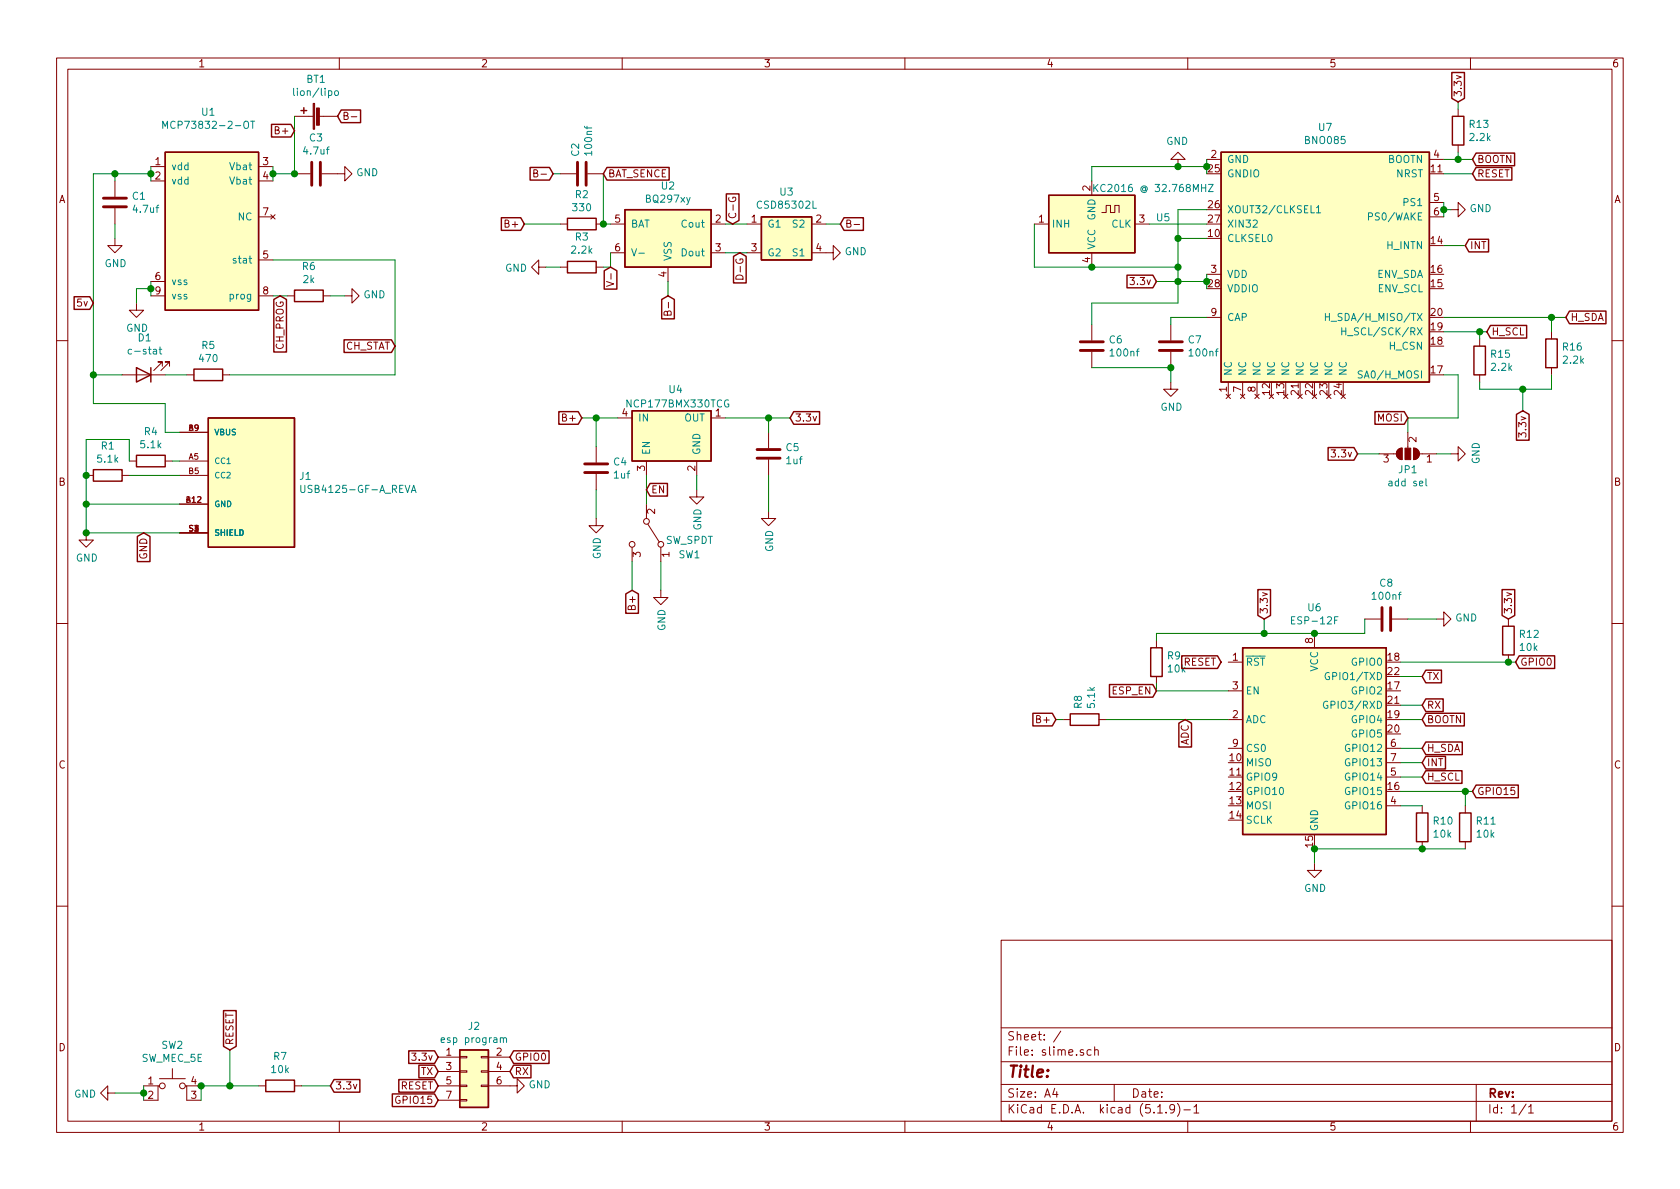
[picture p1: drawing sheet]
<svg xmlns="http://www.w3.org/2000/svg" width="297mm" height="210mm" viewBox="0 0 297 210" stroke-linecap="round" stroke-linejoin="round" font-family="sans-serif">
<g fill="none" stroke="#840000" stroke-width=".18">
<path d="M10 10.3h277v189.9h-277zM12 12.2h273v186.1h-273zM60 10.3v1.9M110 10.3v1.9M160 10.3v1.9M210 10.3v1.9M257.8 19.3v1.3M260 10.3v1.9M20.3 32v2.8M20.3 36.8v2.8M26.7 29.5h2.5M26.7 32h2.5"/>
<path d="M45.7 29.5h2.6M45.7 32h2.6M45.7 38.3h2.6M47.9 38l.7 .7M48.6 38l-.7 .7M52.1 30.7h2.8M52.1 20.6h3.3M56.4 20.6h3.3M56.9 30.7h4.1v-1.2l1.2 1.2-1.2 1.3v-1.3M60.8 20.5l.6-.1 .1-.2-.1-.2-.6-.1v1.2h.5l.2-.1 .1-.3-.3-.2M62.1 20.6h1M94.4 30.6h.5l.1-.2v-.3l-.6-.1v1.3h.5l.1-.1 .1-.3-.3-.3"/>
<path d="M95.7 30.8h.9M99.1 39.6h1.2M99.1 30.7h2.8M103.9 30.7h2.8M105.4 39.6h1.3M107.9 39.6h2.6M125.7 39.6h2.6M128.9 34.9a.59 .59 0 0 0 .6 .8 .59 .59 0 0 0 .5-.8h-.4v.2M132.1 39.6h2.5M143.5 39.6h2.5M149.7 39.5h.6l.1-.2-.1-.3-.6-.1v1.3h.5l.2-.1 .1-.4-.3-.2M151 39.7h1"/>
<path d="M182.9 39.6h2.5M193 32v2.5M194.8 37.6h.8v-1.3h.7v1.3h.8v-1.3h.8v1.3M200.7 39.6h2.5M208.3 28.2h1.2l-1.2-1.3-1.3 1.3h1.3v1.3M213.4 28.2h2.5M252.7 38.3h2.6M252.7 28.2h2.6M252.7 35.8h2.6M256.5 37.1h1.3v-1.3l1.3 1.3-1.3 1.2v-1.2M257.8 25.6v1.3M20.3 42.2v1.2h1.3l-1.3 1.3-1.3-1.3h1.3"/>
<path d="M24.1 53.6v1.3h1.3l-1.3 1.2-1.2-1.2h1.2M26.7 49.8h2.5M26.7 52.3h2.5M45.7 46h2.6M45.7 52.3h2.6M50.8 52.3h1.3M57.1 52.3h1.3M61 52.3h1.2v-1.3l1.3 1.3-1.3 1.3v-1.3M95.2 47.2v-1.2l-1.2 1.2 1.2 1.3v-1.3h1.3M99.1 47.2h1.2M105.4 47.2h1.3M107.2 49.8l1.3 .4-1.3 .4"/>
<path d="M107.9 44.7h2.6M108 48.4v1M118 55.3l.2-.3h.3l.2 .2v.5h-1.3l.1-.6 .3-.1 .2 .2v.5M118.1 47.2v2.6M118.2 53.5v1M125.7 44.7h2.6M130.3 48.8a.66 .66 0 0 1 .7-.1 .66 .66 0 0 1 .4 .7h-1.3zM132.1 44.7h2.5M143.5 44.7h3.8v-1.3l1.3 1.3-1.3 1.3v-1.3M193 44.7v2.5M193 57.4v2.8M207 57.4v2.8"/>
<path d="M213.4 48.5h2.5M213.4 56.1h2.5M261.6 59.9v1.3M274.3 58.7v1.2M10 60.2h2M21.6 66.3h7.6M28.7 64.8v-.8h-.8h.8l-1.5 1.5M30 64.8v-.8h-.8h.8l-1.6 1.5M31.7 76.4h5.1M33 66.3h1.3M39.4 66.3h1.2M105.4 79v2.8"/>
<path d="M109.2 73.9h2.6M125.7 73.9h2.6M135.9 76.4v2.8M193 62.2v2.8M207 67.6v1.2h1.3l-1.3 1.3-1.3-1.3h1.3M207 62.2v2.8M216.8 69.7l.8 .8M217.2 67.6v2.5M217.6 69.7l-.8 .8M219.3 69.7l.8 .8M219.7 67.6v2.5M220.1 69.7l-.8 .8"/>
<path d="M221.9 69.7l.7 .8M222.2 67.6v2.5M222.6 69.7l-.7 .8M224.4 69.7l.8 .8M225.2 69.7l-.8 .8M226.9 69.7l.8 .8M227.7 69.7l-.8 .8M229.5 69.7l.8 .8M230.3 69.7l-.8 .8M232 69.7l.8 .8M232.8 69.7l-.8 .8M234.6 69.7l.7 .8"/>
<path d="M235.3 69.7l-.7 .8M237.1 69.7l.8 .8M237.9 69.7l-.8 .8M247.1 79.6l.4-.3 .4-.1v2.1a1.03 1.03 0 0 1-.9-.6 1.03 1.03 0 0 1 .1-1.1zM248.9 76.4v2.8M249.9 79.2a1.02 1.02 0 0 1 1.1 1.1 1.02 1.02 0 0 1-1.1 1zM261.6 66.3v1.3M274.3 65v1.3M285 60.2h2M15.2 94.2v1.3h1.3l-1.3 1.3-1.2-1.3h1.2M15.2 84.1h1.3M21.6 84.1h1.3"/>
<path d="M22.9 81.5h1.2M29.2 81.5h1.3M31.7 89.1h5.1M31.7 81.5h5.1M31.7 94.2h5.1M31.7 84.1h5.1M105.4 91.7v1.3h1.3l-1.3 1.2-1.3-1.2h1.3M105.4 83.8v2.8M111.8 96.8v2.5M114.3 81.5v2.6M114.3 89.1v2.6M114.6 92.7l2 3.2"/>
<path d="M116.8 96.8v2.5M123.2 86.6v1.3h1.3l-1.3 1.2-1.3-1.2h1.3M123.2 81.5v2.6M135.9 90.4v1.3h1.3l-1.3 1.3-1.3-1.3h1.3M135.9 81.3v2.8M243.8 80.3h3.1M251 80.3h3M256.5 80.3h1.3v-1.3l1.3 1.3-1.3 1.2v-1.2M10 110.3h2M116.8 104.4v1.3h1.3l-1.3 1.2-1.2-1.2h1.2M204.5 113.3v1.2M204.5 119.6v1.3"/>
<path d="M217.2 117.1h2.5M232.4 112v2.5M241.3 109.5h2.8M246.1 109.5h2.8M254 109.5h1.3v-1.3l1.2 1.3-1.2 1.2v-1.2M266.7 109.5v1.2M266.7 115.8v1.3M285 110.3h2M188 127.2h1.2M194.3 127.2h1.3M217.2 127.2h2.5M217.2 122.2h2.5"/>
<path d="M217.2 132.3h2.5M245.1 137.4h2.5M245.1 132.3h2.5M245.1 134.9h2.5M232.4 152.6v1.3h1.3l-1.3 1.3-1.3-1.3h1.3M245.1 142.5h2.5M251.5 142.5v1.3M251.5 148.8v1.3M259.1 142.5v1.3M259.1 148.8v1.3M10 160.2h2M177 166.3h108v32h-108z"/>
<path d="M285 160.2h2M19 193.3v-1.3l-1.2 1.3 1.2 1.3v-1.3h1.3M25.4 192h2.5M28.2 192h-.3v2.6h-2.5M28.2 190.7h4.6M30.5 189v1.7M32.8 192h.2v2.6h2.6M33 192h2.6M45.7 192h1.3M52.1 192h1.2M60 198.3v1.9M77.5 186.9h3.8"/>
<path d="M77.5 189.5h3.8M77.5 192h3.8M77.5 194.6h3.8M81.3 194.4h1.2v.3h-1.2zM81.3 191.9h1.2v.2h-1.2zM81.3 186.8h1.2v.3h-1.2zM81.3 189.4h1.2v.2h-1.2zM85.1 191.9h1.3v.2h-1.3zM85.1 186.8h1.3v.3h-1.3zM85.1 189.4h1.3v.2h-1.3zM86.4 192h5v-1.3l1.3 1.3-1.3 1.3v-1.3M86.4 186.9h3.8"/>
<path d="M86.4 189.5h3.8M110 198.3v1.9M160 198.3v1.9M177 194.8h108M177 191.8h108M177 187.8h108M177 181.8h108M186.5 192.5l-.4 1h1M186.8 193v1M187.6 182.3l-1.3 2M192.9 185.7l-.4-.1-.3 .3 .1 .6h.6M193.5 185.7l.3-.1 .3 .1 .1 .9"/>
<path d="M193.5 185.1v1.5M197 191.8v3M204.7 196.8h.8M206.2 196.7v.1M207.7 196l-.1 .1a.48 .48 0 0 1-.6 .1l-.2-.2 .2-.6a.48 .48 0 0 1 .6 .1 1.27 1.27 0 0 1-.2 1.2l-.4 .1M208.2 195.1a1.71 1.71 0 0 1 0 2.3M209.3 196.3h1.2M210 198.3v1.9M211.1 195.8l.4-.5v1.5M211.1 196.8h.9M260 198.3v1.9M261 191.8v6.5"/>
<path d="M269.8 195.2l-1.2 2M270.3 195.8l.4-.5v1.5M270.3 196.8h.8"/>
<circle cx="111.8" cy="96.3" r=".51"/>
<circle cx="114.3" cy="92.2" r=".51"/>
<circle cx="116.8" cy="96.3" r=".51"/>
<circle cx="28.7" cy="192" r=".51"/>
<circle cx="32.3" cy="192" r=".51"/>
</g>
<g fill="none" stroke="#840000" stroke-width=".51">
<path d="M18.3 36.6h4.1M18.3 35h4.1M55.1 28.7v4.1M56.6 28.7v4.1M102.1 28.7v4.1M103.6 28.7v4.1M133.9 79.5h4M191 62h4.1M191 60.4h4.1M205 62h4M205 60.4h4M103.4 83.6h4"/>
<path d="M103.4 82h4M133.9 81h4M244.3 107.4v4.1M245.9 107.4v4.1"/>
</g>
<g fill="none" stroke="#840000" stroke-width=".25">
<path d="M53.2 19.6h1M53.7 19v1.1M60.3 19.5h3.5v2.2h-3.5l-.6-1.1zM256.7 12.8h2.2v4.6l-1.1 .6-1.1-.6zM29.2 26.9h16.5v28h-16.5zM48 22h3.4l.7 1.1-.7 1.1h-3.4zM88.6 38.5h3.5l.6 1.1-.6 1.1h-3.5zM93.7 29.6h3.5l.6 1.1-.6 1.1h-3.5zM100.3 38.6h5.1v2h-5.1zM107.3 29.6h11v2.2h-11l-.6-1.1zM110.5 37.1h15.2v10.1h-15.2zM128.4 34.3h2.3v4.7l-1.2 .6-1.1-.6z"/>
<path d="M134.6 38.3h8.9v7.7h-8.9zM149.2 38.5h3.5v2.2h-3.5l-.6-1.1zM185.4 34.5h15.3v10.2h-15.3zM215.9 26.9h36.8v40.7h-36.8zM256.8 20.6h2v5h-2zM261 29.6h6.3v2.2h-6.3l-.7-1.1zM261 27.1h6.8v2.2h-6.8l-.7-1.1zM13.1 52.5h2.8l.6 1.1-.6 1.1h-2.8zM48.4 53l1.1-.7 1.1 .7v9.2h-2.2zM52.1 51.3h5v2h-5zM100.3 46.2h5.1v2.1h-5.1zM106.8 47.9l1.1-.7 1.2 .7v3.2h-2.3z"/>
<path d="M117 53l1.1-.7 1.1 .7v3.4h-2.2zM129.7 45.3l1.1-.6 1.1 .6v4.7h-2.2zM199.3 48.7h4.5l.7 1.1-.7 1.1h-4.5zM259.7 42.3h3.5v2.2h-3.5l-.6-1.1zM263.5 57.6h6.4v2.2h-6.4l-.6-1.1zM273.3 59.9h2v5.1h-2zM277.5 55h6.4v2.2h-6.4l-.6-1.1zM24.1 65l2.6 1.3-2.6 1.3zM26.7 65v2.6M34.3 65.3h5.1v2h-5.1zM36.8 73.9h15.3v22.9h-15.3zM60.8 60.1h8.4l.6 1.1-.6 1.1h-8.4z"/>
<path d="M98.8 72.8h3.4l.7 1.1-.7 1.1h-3.4zM111.8 72.6h13.9v8.9h-13.9zM140.3 72.8h4.6v2.2h-4.6l-.6-1.1zM234.8 79.1h4.6l.6 1.2-.6 1.1h-4.6zM243.1 72.8h5.2l.6 1.1-.6 1.1h-5.2zM260.6 61.2h2v5.1h-2zM268.1 73.3l1.1-.7 1.2 .7v4.5h-2.3zM16.5 83.1h5.1v2h-5.1zM24.1 80.5h5.1v2h-5.1zM24.3 94.9l1.1-.7 1.1 .7v4.4h-2.2zM114.9 85.5h3.1v2.2h-3.1l-.6-1.1zM110.6 105l1.2-.6 1.1 .6v3.5h-2.3z"/>
<path d="M203.5 114.5h2v5.1h-2zM208.9 116h6.4l.6 1.1-.6 1.1h-6.4zM219.7 114.5h25.4v33.1h-25.4zM222.4 104.3h2.2v4.5l-1.1 .7-1.1-.7zM252.1 118.5h2.8v2.2h-2.8l-.6-1.1zM265.6 104.3h2.2v4.5l-1.1 .7-1.1-.7zM265.7 110.7h2v5.1h-2zM268.6 116h6.3v2.2h-6.3l-.6-1.1zM182.6 126.1h3.5l.6 1.1-.6 1.2h-3.5zM189.2 126.2h5.1v2.1h-5.1zM196.2 121.1h7.6l.7 1.1-.7 1.1h-7.6zM208.4 127.9l1.1-.7 1.2 .7v4.2h-2.3z"/>
<path d="M252.1 133.8h3.5v2.2h-3.5l-.6-1.1zM252.1 131.2h6.4v2.2h-6.4l-.6-1.1zM252.1 123.6h3.1v2.2h-3.1l-.6-1.1zM252.1 126.1h6.8v2.3h-6.8l-.6-1.2zM252.1 136.3h6.4v2.2h-6.4l-.6-1.1zM261 138.8h7.5v2.3h-7.5l-.7-1.2zM250.4 143.8h2.1v5h-2.1zM258.1 143.8h2v5h-2zM39.5 178.7h2.3v6.3l-1.2 .7-1.1-.7zM47 191h5.1v2h-5.1zM59.1 190.9h4.5v2.2h-4.5l-.7-1.1zM69.4 193.4h7.4l.7 1.2-.7 1.1h-7.4z"/>
<path d="M70.5 190.9h6.3l.7 1.1-.7 1.1h-6.3zM72.3 185.8h4.5l.7 1.1-.7 1.2h-4.5zM74.1 188.4h2.7l.7 1.1-.7 1.1h-2.7zM81.3 185.7h5.1v10.1h-5.1zM90.8 188.4h3.1v2.2h-3.1l-.6-1.1zM90.8 185.8h6.3v2.3h-6.3l-.6-1.2z"/>
</g>
<g fill="#ffffc2" stroke="#ffffc2" stroke-width=".18">
<path d="M185.4 34.5h15.3v10.2h-15.3z"/>
<path d="M219.7 114.5h25.4v33.1h-25.4z"/>
<path d="M134.6 38.3h8.9v7.7h-8.9z"/>
<path d="M110.5 37.1h15.2v10.1h-15.2z"/>
<path d="M29.2 26.9h16.5v28h-16.5z"/>
<path d="M111.8 72.6h13.9v8.9h-13.9z"/>
<path d="M215.9 26.9h36.8v40.7h-36.8z"/>
<path d="M81.3 185.7h5.1v10.1h-5.1z"/>
<path d="M36.8 73.9h15.3v22.9h-15.3z"/>
</g>
<g fill="none" stroke="#008484" stroke-width=".18">
<path d="M51.9 15.6v1.1l.2 .2M59.3 16.1l.3-.1 .2 .3-.1 .5-.3 .1-.2-.2zM28.8 22.7v-1.3l.4 .9 .4-.9v1.3M44.3 21.4h.7M44.7 21.4v1.3M193.6 33.2l.5 .7M194.1 32.6l-.7 .7M213.7 32.6h.8l-.8 1.3h.8M231.8 36.4v1.2h.6M232.8 36.7l.3-.3v1.2M232.8 37.6h.7M242 38.3l.6-.1v-.4l-.2-.2h-.4v1.3"/>
<path d="M111.7 44l.4 1.3 .4-1.3M113 44.8h.9M234.3 55.4v1.3M234.3 56h.8M235.1 55.4v1.3M237.2 58v1.2M237.2 58.6h.7M237.9 58v1.2M23.3 61.8h-.4l-.2 .2 .1 .6h.5M28.1 61.8h.5M28.3 61.3v1.1l.3 .2M240.9 65.7l-.5-.1-.2 .1-.1 .2 .2 .2 .4 .2 .2 .3-.3 .2h-.5"/>
<path d="M53.2 85.8v1.1l.2 .2 .4-.1 .1-.1v-1.1M72.7 87.1l.5-1.3 .4 1.3M72.8 86.7h.7M252.1 84.7v1l.2 .2M228.3 109.7h.5M229 109.1h-.7v1.2h.7M235 119a.59 .59 0 0 0-.7 .6 .59 .59 0 0 0 .7 .5l.1-.4h-.3M236.6 109.1h-.6v1.2M234.7 124.1a.59 .59 0 0 0-.7 .5 .59 .59 0 0 0 .7 .6l.1-.5h-.3M88.5 183.6l.1-.1 .4 .1v.7M89 183.7l.2-.2 .3 .1 .1 .7"/>
</g>
<g fill="#840000" stroke="#840000" stroke-width=".18">
<path d="M55.4 18.3h.2v4.6h-.2z"/>
<path d="M56 19.1h.5v3h-.5z"/>
<path d="M249.9 79.2a1.02 1.02 0 0 1 1.1 1.1 1.02 1.02 0 0 1-1.1 1z"/>
<path d="M247.1 79.6l.4-.3 .4-.1v2.1a1.03 1.03 0 0 1-.9-.6 1.03 1.03 0 0 1 .1-1.1z"/>
<path d="M248.4 79.2h1v2.1h-1z"/>
</g>
<g fill="none" stroke="#008400" stroke-width=".18">
<path d="M257.8 18v1.3M20.3 30.7v1.3M20.3 39.6v2.6M26.7 30.7h-10.2v40.7h12.7v5h2.5M26.7 29.5v2.5M48.3 29.5v2.5M52.1 20.6v10.1h-3.8M92.7 39.6h6.4M97.8 30.7h1.3M106.7 30.7v8.9h1.2M128.3 39.6h3.8M146 39.6h2.6"/>
<path d="M182.9 39.6v7.6h25.4M203.2 39.6h10.2M213.4 37.1h-5.1v16.5h-15.3v3.8M213.4 28.2v1.3h-20.4v2.5M255.3 30.7h5M255.3 37.1h1.2M255.3 35.8v2.5M255.3 28.2h5M257.8 26.9v1.3M26.7 51h-2.6v2.6M26.7 49.8v2.5M48.3 52.3h2.5"/>
<path d="M48.3 46h21.5v20.3h-29.2M58.4 52.3h2.6M96.5 47.2h2.6M107.9 44.7v2.5h-1.2M118.1 49.8v2.5M128.3 44.7h3.8M208.3 42.2h5.1M213.4 56.1h-6.4v1.3M213.4 48.5v1.3h-8.9M255.3 43.4h3.8M255.3 56.1h21.6M255.3 58.7h7.6"/>
<path d="M261.6 58.7v1.2M274.3 56.1v2.6M16.5 66.3h5.1M29.2 66.3h3.8M102.9 73.9h6.3M105.4 73.9v5.1M128.3 73.9h11.4M135.9 73.9v2.5M193 65h14v2.6M255.3 66.3h2.5v7.6h-8.9v2.5M269.2 68.8v3.8M274.3 66.3v2.5h-12.7v-1.2"/>
<path d="M15.2 89.1h16.5M22.9 84.1h8.8M22.9 81.5v-3.8h-7.7v16.5h16.5M30.5 81.5h1.2M105.4 86.6v5.1M111.8 99.3v5.1M114.3 84.1v5M116.8 99.3v5.1M123.2 84.1v2.5M135.9 84.1v6.3M240 80.3h3.8M254 80.3h2.5"/>
<path d="M223.5 109.5v2.5M241.3 109.5v2.5h-36.8v1.3M247.6 117.1h20.4M247.6 119.6h3.9M248.9 109.5h5.1M186.7 127.2h1.3M195.6 127.2h21.6M204.5 120.9v1.3h12.7M247.6 134.9h3.9M247.6 127.2h3.9M247.6 137.4h3.9M247.6 139.9h12.7"/>
<path d="M247.6 124.7h3.9M247.6 132.3h3.9M259.1 139.9v2.6M247.6 142.5h3.9M259.1 150.1h-26.7v2.5M20.3 193.3h5.1M25.4 192v2.6M40.6 185.7v6.3M45.7 192h-10.1v2.6M53.3 192h5.1"/>
</g>
<g fill="#008400" stroke="#008400" stroke-width=".25">
<circle cx="26.7" cy="30.7" r=".51"/>
<circle cx="26.7" cy="51" r=".51"/>
<circle cx="274.3" cy="56.1" r=".51"/>
<circle cx="15.2" cy="94.2" r=".51"/>
<circle cx="261.6" cy="58.7" r=".51"/>
<circle cx="25.4" cy="193.3" r=".51"/>
<circle cx="223.5" cy="112" r=".51"/>
<circle cx="207" cy="65" r=".51"/>
<circle cx="20.3" cy="30.7" r=".51"/>
<circle cx="15.2" cy="89.1" r=".51"/>
<circle cx="232.4" cy="150.1" r=".51"/>
<circle cx="208.3" cy="47.2" r=".51"/>
<circle cx="193" cy="47.2" r=".51"/>
<circle cx="48.3" cy="30.7" r=".51"/>
<circle cx="16.5" cy="66.3" r=".51"/>
<circle cx="208.3" cy="29.5" r=".51"/>
<circle cx="257.8" cy="28.2" r=".51"/>
<circle cx="106.7" cy="39.6" r=".51"/>
<circle cx="52.1" cy="30.7" r=".51"/>
<circle cx="105.4" cy="73.9" r=".51"/>
<circle cx="213.4" cy="29.5" r=".51"/>
<circle cx="208.3" cy="42.2" r=".51"/>
<circle cx="40.6" cy="192" r=".51"/>
<circle cx="208.3" cy="49.8" r=".51"/>
<circle cx="135.9" cy="73.9" r=".51"/>
<circle cx="213.4" cy="49.8" r=".51"/>
<circle cx="255.3" cy="37.1" r=".51"/>
<circle cx="269.2" cy="68.8" r=".51"/>
<circle cx="232.4" cy="112" r=".51"/>
<circle cx="15.2" cy="84.1" r=".51"/>
<circle cx="251.5" cy="150.1" r=".51"/>
<circle cx="35.6" cy="192" r=".51"/>
<circle cx="259.1" cy="139.9" r=".51"/>
<circle cx="266.7" cy="117.1" r=".51"/>
</g>
<text font-size="2.8" fill="#840000" x="178" y="190.5">Title:</text>
<g font-size="2.1" fill="#840000">
<text x="178" y="184">Sheet: /</text>
<text x="178" y="186.7">File: slime.sch</text>
<text x="178" y="196.9">KiCad E.D.A. kicad (5.1.9)-1</text>
<text x="178" y="194.1">Size: A4</text>
<text x="200" y="194.1">Date:</text>
<text x="263" y="194.1">Rev:</text>
<text x="263" y="196.9">Id: 1/1</text>
</g>
<g font-size="1.8" fill="#840000">
<text x="35" y="11.9">1</text>
<text x="85" y="11.9">2</text>
<text x="135" y="11.9">3</text>
<text x="185" y="11.9">4</text>
<text x="235" y="11.9">5</text>
<text x="285" y="11.9">6</text>
<text x="258.4" y="17.2" transform="rotate(-90 258.4 17.2)">3.3v</text>
<text x="49" y="23.7">B+</text>
<text x="27.5" y="29.2">1</text>
<text x="46.5" y="29.2">3</text>
<text x="214.1" y="27.9">2</text>
<text x="253.5" y="27.9">4</text>
<text x="261.1" y="28.8">BOOTN</text>
<text x="10.4" y="35.9">A</text>
<text x="27.5" y="31.7">2</text>
<text x="46.5" y="31.7">4</text>
<text x="107.5" y="31.4">BAT_SENCE</text>
<text x="253" y="30.5">11</text>
<text x="253.5" y="35.6">5</text>
<text x="261.1" y="31.4">RESET</text>
<text x="285.4" y="35.9">A</text>
<text x="46.5" y="38.1">7</text>
<text x="89.6" y="40.3">B+</text>
<text x="108.7" y="39.4">5</text>
<text x="126.5" y="39.4">2</text>
<text x="130.2" y="38.8" transform="rotate(-90 130.2 38.8)">C-G</text>
<text x="132.9" y="39.4">1</text>
<text x="144.3" y="39.4">2</text>
<text x="183.7" y="39.4">1</text>
<text x="201.4" y="39.4">3</text>
<text x="213.7" y="41.9">10</text>
<text x="213.7" y="36.8">26</text>
<text x="213.7" y="39.4">27</text>
<text x="253.5" y="38.1">6</text>
<text x="46.5" y="45.7">5</text>
<text x="108.7" y="44.4">6</text>
<text x="126.5" y="44.4">3</text>
<text x="132.9" y="44.4">3</text>
<text x="144.3" y="44.4">4</text>
<text x="192.8" y="46.5" transform="rotate(-90 192.8 46.5)">4</text>
<text x="253" y="43.2">14</text>
<text x="259.9" y="44.1">INT</text>
<text x="27.5" y="49.5">6</text>
<text x="27.5" y="52.1">9</text>
<text x="46.5" y="52.1">8</text>
<text x="117.9" y="49" transform="rotate(-90 117.9 49)">4</text>
<text x="131.4" y="48.7" transform="rotate(-90 131.4 48.7)">D-G</text>
<text x="200.2" y="50.4">3.3v</text>
<text x="214.1" y="48.3">3</text>
<text x="253" y="50.8">15</text>
<text x="253" y="48.3">16</text>
<text x="13.8" y="54.2">5v</text>
<text x="214.1" y="55.9">9</text>
<text x="253" y="58.4">19</text>
<text x="253" y="55.9">20</text>
<text x="263.7" y="59.3">H_SCL</text>
<text x="277.6" y="56.8">H_SDA</text>
<text x="50.2" y="61.8" transform="rotate(-90 50.2 61.8)">CH_PROG</text>
<text x="60.9" y="61.8">CH_STAT</text>
<text x="253" y="61">18</text>
<text x="216.9" y="69.3" transform="rotate(-90 216.9 69.3)">1</text>
<text x="219.5" y="69.3" transform="rotate(-90 219.5 69.3)">7</text>
<text x="222" y="69.3" transform="rotate(-90 222 69.3)">8</text>
<text x="224.5" y="69.8" transform="rotate(-90 224.5 69.8)">12</text>
<text x="227.1" y="69.8" transform="rotate(-90 227.1 69.8)">13</text>
<text x="229.6" y="69.8" transform="rotate(-90 229.6 69.8)">21</text>
<text x="232.2" y="69.8" transform="rotate(-90 232.2 69.8)">22</text>
<text x="234.7" y="69.8" transform="rotate(-90 234.7 69.8)">23</text>
<text x="237.2" y="69.8" transform="rotate(-90 237.2 69.8)">24</text>
<text x="253" y="66">17</text>
<text x="99.8" y="74.5">B+</text>
<text x="110" y="73.7">4</text>
<text x="126.5" y="73.7">1</text>
<text x="140.5" y="74.5">3.3v</text>
<text x="243.6" y="74.5">MOSI</text>
<text x="269.9" y="76.9" transform="rotate(-90 269.9 76.9)">3.3v</text>
<text x="114" y="83.3" transform="rotate(-90 114 83.3)">3</text>
<text x="122.9" y="83.3" transform="rotate(-90 122.9 83.3)">2</text>
<text x="235.8" y="80.9">3.3v</text>
<text x="244.6" y="81.8">3</text>
<text x="250.4" y="78.2" transform="rotate(-90 250.4 78.2)">2</text>
<text x="252.2" y="81.8">1</text>
<text x="10.4" y="85.9">B</text>
<text x="115.1" y="87.2">EN</text>
<text x="285.4" y="85.9">B</text>
<text x="115.8" y="90.9" transform="rotate(-90 115.8 90.9)">2</text>
<text x="26" y="99" transform="rotate(-90 26 99)">GND</text>
<text x="113.3" y="98.5" transform="rotate(-90 113.3 98.5)">3</text>
<text x="118.4" y="98.5" transform="rotate(-90 118.4 98.5)">1</text>
<text x="112.4" y="107.5" transform="rotate(-90 112.4 107.5)">B+</text>
<text x="224.2" y="108.7" transform="rotate(-90 224.2 108.7)">3.3v</text>
<text x="232.2" y="113.8" transform="rotate(-90 232.2 113.8)">8</text>
<text x="267.3" y="108.7" transform="rotate(-90 267.3 108.7)">3.3v</text>
<text x="209.2" y="117.7">RESET</text>
<text x="218" y="116.8">1</text>
<text x="245.4" y="116.8">18</text>
<text x="245.4" y="119.4">22</text>
<text x="268.8" y="117.7">GPIO0</text>
<text x="196.7" y="122.8">ESP_EN</text>
<text x="218" y="121.9">3</text>
<text x="245.4" y="121.9">17</text>
<text x="245.4" y="124.5">21</text>
<text x="252.2" y="120.3">TX</text>
<text x="252.2" y="125.3">RX</text>
<text x="183.6" y="127.9">B+</text>
<text x="210.2" y="131.9" transform="rotate(-90 210.2 131.9)">ADC</text>
<text x="218" y="127">2</text>
<text x="245.4" y="127">19</text>
<text x="245.4" y="129.5">20</text>
<text x="252.2" y="127.9">BOOTN</text>
<text x="10.4" y="135.9">C</text>
<text x="217.5" y="134.6">10</text>
<text x="217.5" y="137.2">11</text>
<text x="218" y="132.1">9</text>
<text x="245.9" y="137.2">5</text>
<text x="245.9" y="132.1">6</text>
<text x="245.9" y="134.6">7</text>
<text x="252.2" y="135.5">INT</text>
<text x="252.2" y="133">H_SDA</text>
<text x="285.4" y="135.9">C</text>
<text x="217.5" y="139.7">12</text>
<text x="217.5" y="142.2">13</text>
<text x="245.4" y="139.7">16</text>
<text x="245.9" y="142.2">4</text>
<text x="252.2" y="138">H_SCL</text>
<text x="261.1" y="140.6">GPIO15</text>
<text x="217.5" y="144.8">14</text>
<text x="232.2" y="149.8" transform="rotate(-90 232.2 149.8)">15</text>
<text x="10.4" y="185.9">D</text>
<text x="41.3" y="184.9" transform="rotate(-90 41.3 184.9)">RESET</text>
<text x="285.4" y="185.9">D</text>
<text x="26.2" y="191.8">1</text>
<text x="33.8" y="191.8">4</text>
<text x="73.2" y="187.6">3.3v</text>
<text x="74.4" y="190.1">TX</text>
<text x="78.9" y="186.7">1</text>
<text x="78.9" y="189.2">3</text>
<text x="78.9" y="191.8">5</text>
<text x="87.8" y="186.7">2</text>
<text x="87.8" y="189.2">4</text>
<text x="87.8" y="191.8">6</text>
<text x="91" y="190.1">RX</text>
<text x="91" y="187.6">GPIO0</text>
<text x="26.2" y="194.3">2</text>
<text x="33.8" y="194.3">3</text>
<text x="59.2" y="192.7">3.3v</text>
<text x="70.3" y="195.2">GPIO15</text>
<text x="70.8" y="192.7">RESET</text>
<text x="78.9" y="194.3">7</text>
<text x="35" y="199.9">1</text>
<text x="85" y="199.9">2</text>
<text x="135" y="199.9">3</text>
<text x="185" y="199.9">4</text>
<text x="235" y="199.9">5</text>
<text x="285" y="199.9">6</text>
</g>
<g font-size="1.8" fill="#008484">
<text x="52.5" y="17">lion/lipo</text>
<text x="54.2" y="14.7">BT1</text>
<text x="30.1" y="22.8">MCP73832-2-OT</text>
<text x="35.7" y="20.5">U1</text>
<text x="233.2" y="23.2">U7</text>
<text x="259.9" y="22.6">R13</text>
<text x="53.8" y="27.3">4.7uf</text>
<text x="54.8" y="25">C3</text>
<text x="102.4" y="27.6" transform="rotate(-90 102.4 27.6)">C2</text>
<text x="104.7" y="27.3" transform="rotate(-90 104.7 27.3)">100nf</text>
<text x="206.2" y="25.6">GND</text>
<text x="216.9" y="28.8">GND</text>
<text x="230.9" y="25.5">BNO085</text>
<text x="245.3" y="28.8">BOOTN</text>
<text x="260" y="24.9">2.2k</text>
<text x="23.4" y="35.3">C1</text>
<text x="30.2" y="30.1">vdd</text>
<text x="30.2" y="32.6">vdd</text>
<text x="40.9" y="30.1">Vbat</text>
<text x="40.9" y="32.6">Vbat</text>
<text x="63" y="31.2">GND</text>
<text x="101.8" y="35">R2</text>
<text x="114.3" y="35.8">BQ297xy</text>
<text x="117" y="33.5">U2</text>
<text x="137.9" y="34.6">U3</text>
<text x="192.8" y="33.8" transform="rotate(-90 192.8 33.8)">2</text>
<text x="194.7" y="34">KC2016 @ 32.768MHZ</text>
<text x="216.9" y="31.4">GNDIO</text>
<text x="246.9" y="31.4">NRST</text>
<text x="23.7" y="37.6">4.7uf</text>
<text x="42.1" y="39">NC</text>
<text x="101.4" y="37.4">330</text>
<text x="111.5" y="40.3">BAT</text>
<text x="120.7" y="40.3">Cout</text>
<text x="134.2" y="36.9">CSD85302L</text>
<text x="135.6" y="40.3">G1</text>
<text x="140.3" y="40.3">S2</text>
<text x="185.9" y="40.3">INH</text>
<text x="193.7" y="39" transform="rotate(-90 193.7 39)">GND</text>
<text x="196.5" y="40.3">CLK</text>
<text x="204.5" y="39.1">U5</text>
<text x="216.9" y="37.7">XOUT32/CLKSEL1</text>
<text x="216.9" y="40.3">XIN32</text>
<text x="242.5" y="39">PS0/WAKE</text>
<text x="248.4" y="36.4">PS1</text>
<text x="259.8" y="37.5">GND</text>
<text x="18.5" y="47.2">GND</text>
<text x="41.6" y="46.6">stat</text>
<text x="53.5" y="47.7">R6</text>
<text x="101.1" y="44.9">2.2k</text>
<text x="101.8" y="42.5">R3</text>
<text x="118.7" y="46.2" transform="rotate(-90 118.7 46.2)">VSS</text>
<text x="120.7" y="45.3">Dout</text>
<text x="135.6" y="45.3">G2</text>
<text x="140.3" y="45.3">S1</text>
<text x="149.4" y="45.1">GND</text>
<text x="193.7" y="44.2" transform="rotate(-90 193.7 44.2)">VCC</text>
<text x="216.9" y="42.8">CLKSEL0</text>
<text x="245.3" y="44.1">H_INTN</text>
<text x="30.2" y="50.4">vss</text>
<text x="30.2" y="53">vss</text>
<text x="40.8" y="53">prog</text>
<text x="53.6" y="50.1">2k</text>
<text x="64.3" y="52.8">GND</text>
<text x="89.3" y="48.1">GND</text>
<text x="216.9" y="51.7">VDDIO</text>
<text x="216.9" y="49.1">VDD</text>
<text x="243.4" y="49.1">ENV_SDA</text>
<text x="243.6" y="51.7">ENV_SCL</text>
<text x="22.3" y="58.7">GND</text>
<text x="216.9" y="56.8">CAP</text>
<text x="235.7" y="56.8">H_SDA/H_MISO/TX</text>
<text x="238.7" y="59.3">H_SCL/SCK/RX</text>
<text x="23.2" y="62.7">c-stat</text>
<text x="24.5" y="60.4">D1</text>
<text x="35.4" y="64">470</text>
<text x="35.7" y="61.7">R5</text>
<text x="196.2" y="60.7">C6</text>
<text x="196.5" y="63">100nf</text>
<text x="210.1" y="60.7">C7</text>
<text x="210.4" y="63">100nf</text>
<text x="245.7" y="61.8">H_CSN</text>
<text x="263.7" y="63.3">R15</text>
<text x="263.8" y="65.6">2.2k</text>
<text x="276.4" y="62">R16</text>
<text x="276.5" y="64.3">2.2k</text>
<text x="118.3" y="69.5">U4</text>
<text x="217.8" y="66.5" transform="rotate(-90 217.8 66.5)">NC</text>
<text x="220.3" y="66.5" transform="rotate(-90 220.3 66.5)">NC</text>
<text x="222.9" y="66.5" transform="rotate(-90 222.9 66.5)">NC</text>
<text x="225.4" y="66.5" transform="rotate(-90 225.4 66.5)">NC</text>
<text x="228" y="66.5" transform="rotate(-90 228 66.5)">NC</text>
<text x="230.5" y="66.5" transform="rotate(-90 230.5 66.5)">NC</text>
<text x="233" y="66.5" transform="rotate(-90 233 66.5)">NC</text>
<text x="235.6" y="66.5" transform="rotate(-90 235.6 66.5)">NC</text>
<text x="238.1" y="66.5" transform="rotate(-90 238.1 66.5)">NC</text>
<text x="241" y="66.9">SA0/H_MOSI</text>
<text x="25.6" y="77">R4</text>
<text x="111.2" y="72.1">NCP177BMX330TCG</text>
<text x="112.8" y="74.5">IN</text>
<text x="121" y="74.5">OUT</text>
<text x="205.2" y="72.6">GND</text>
<text x="17.3" y="81.8">5.1k</text>
<text x="17.9" y="79.5">R1</text>
<text x="24.9" y="79.3">5.1k</text>
<text x="108.5" y="82.3">C4</text>
<text x="114.9" y="80.5" transform="rotate(-90 114.9 80.5)">EN</text>
<text x="123.8" y="80.5" transform="rotate(-90 123.8 80.5)">GND</text>
<text x="139" y="79.8">C5</text>
<text x="139.1" y="82.1">1uf</text>
<text x="247.3" y="83.7">JP1</text>
<text x="261.6" y="82.1" transform="rotate(-90 261.6 82.1)">GND</text>
<text x="53" y="84.9">J1</text>
<text x="54.1" y="87.2">USB4125-GF-A_REVA</text>
<text x="108.6" y="84.6">1uf</text>
<text x="245.8" y="86">add sel</text>
<text x="124" y="93.8" transform="rotate(-90 124 93.8)">GND</text>
<text x="13.4" y="99.3">GND</text>
<text x="106.2" y="98.9" transform="rotate(-90 106.2 98.9)">GND</text>
<text x="117.7" y="96.2">SW_SPDT</text>
<text x="120" y="98.7">SW1</text>
<text x="136.7" y="97.6" transform="rotate(-90 136.7 97.6)">GND</text>
<text x="242.8" y="106.1">100nf</text>
<text x="244" y="103.8">C8</text>
<text x="117.7" y="111.6" transform="rotate(-90 117.7 111.6)">GND</text>
<text x="228.8" y="110.4">ESP-12F</text>
<text x="231.3" y="108.1">U6</text>
<text x="257.3" y="109.9">GND</text>
<text x="268.8" y="112.8">R12</text>
<text x="206.5" y="116.6">R9</text>
<text x="206.6" y="118.9">10k</text>
<text x="220.2" y="117.7">RST</text>
<text x="233" y="118.8" transform="rotate(-90 233 118.8)">VCC</text>
<text x="239.2" y="117.7">GPIO0</text>
<text x="268.8" y="115.1">10k</text>
<text x="191.3" y="125.3" transform="rotate(-90 191.3 125.3)">R8</text>
<text x="193.6" y="125.1" transform="rotate(-90 193.6 125.1)">5.1k</text>
<text x="220.2" y="122.8">EN</text>
<text x="235" y="125.3">GPIO3/RXD</text>
<text x="235.2" y="120.3">GPIO1/TXD</text>
<text x="239.2" y="122.8">GPIO2</text>
<text x="220.2" y="127.9">ADC</text>
<text x="239.2" y="127.9">GPIO4</text>
<text x="239.2" y="130.4">GPIO5</text>
<text x="220.2" y="135.5">MISO</text>
<text x="220.2" y="133">CS0</text>
<text x="238.2" y="133">GPIO12</text>
<text x="238.2" y="135.5">GPIO13</text>
<text x="220.2" y="138">GPIO9</text>
<text x="220.2" y="140.6">GPIO10</text>
<text x="220.2" y="143.1">MOSI</text>
<text x="238.2" y="140.6">GPIO15</text>
<text x="238.2" y="143.1">GPIO16</text>
<text x="238.2" y="138">GPIO14</text>
<text x="220.2" y="145.7">SCLK</text>
<text x="233" y="147.1" transform="rotate(-90 233 147.1)">GND</text>
<text x="253.5" y="145.8">R10</text>
<text x="253.6" y="148.1">10k</text>
<text x="261.1" y="145.8">R11</text>
<text x="261.2" y="148.1">10k</text>
<text x="230.6" y="157.7">GND</text>
<text x="28.6" y="185.5">SW2</text>
<text x="78.5" y="184.4">esp program</text>
<text x="82.9" y="182.1">J2</text>
<text x="25" y="187.8">SW_MEC_5E</text>
<text x="48.1" y="189.8">10k</text>
<text x="48.4" y="187.4">R7</text>
<text x="13.1" y="194.1">GND</text>
<text x="93.5" y="192.5">GND</text>
</g>
<g font-size="1.8" fill="#008400">
<text x="213.7" y="30.5">25</text>
<text x="213.7" y="50.8">28</text>
</g>
<g font-size="1.4" fill="#840000">
<text x="33.4" y="76.2">A9</text>
<text x="33.4" y="76.2">B</text>
<text x="33.4" y="81.3">A5</text>
<text x="33.4" y="83.8">B5</text>
<text x="33" y="88.9">A12</text>
<text x="33" y="88.9">B</text>
<text x="33.4" y="94">S1</text>
<text x="34.4" y="94">2</text>
</g>
<g font-size="1.4" fill="#008484">
<text x="37.8" y="77">VBUS</text>
<text x="37.8" y="82">CC1</text>
<text x="37.8" y="89.7">GND</text>
<text x="37.8" y="84.6">CC2</text>
<text x="37.8" y="94.7">SHIELD</text>
</g>
</svg>
